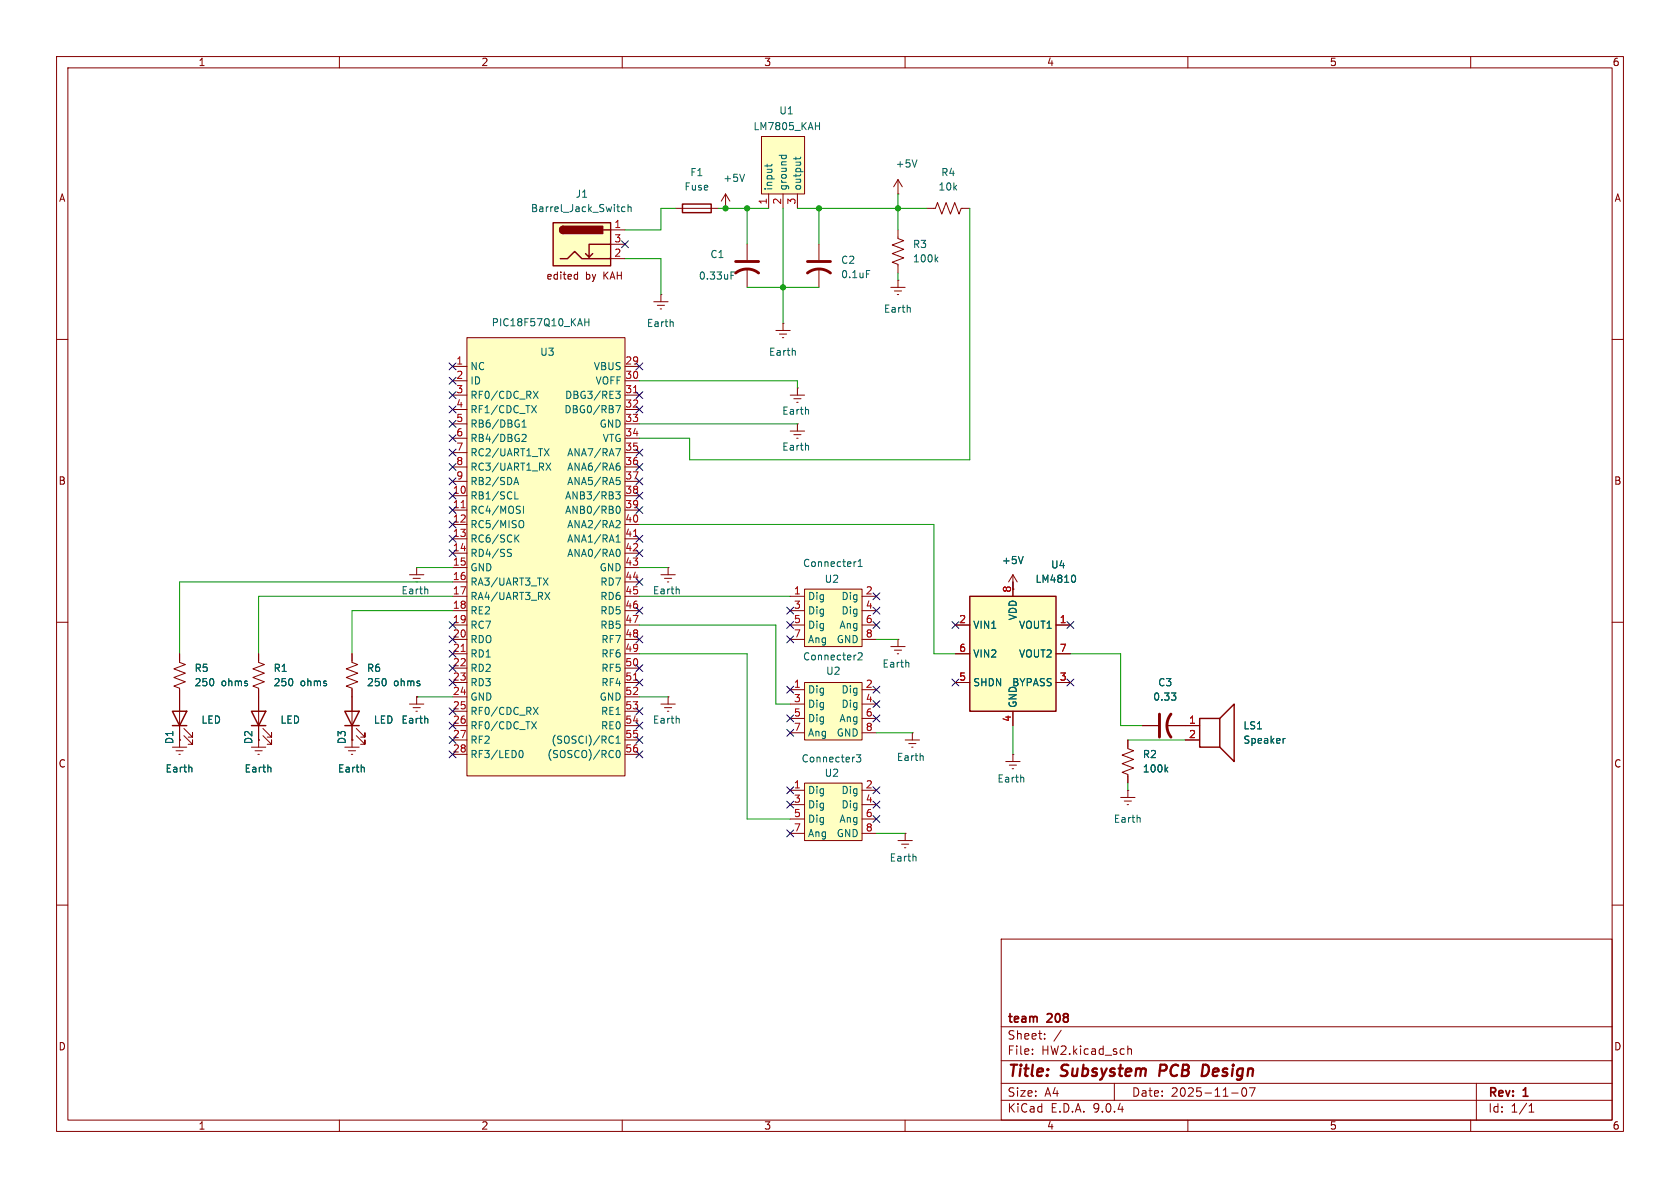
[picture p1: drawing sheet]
<svg xmlns="http://www.w3.org/2000/svg" width="297mm" height="210mm" viewBox="0 0 297 210" stroke-linecap="round" stroke-linejoin="round" font-family="sans-serif">
<g fill="none" stroke="#840000" stroke-width=".18">
<path d="M10 10h277v190h-277zM12 12h273v186h-273zM60 10v2M110 10v2M160 10v2M210 10v2M260 10v2M10 60h2M285 60h2M10 110h2M285 110h2M10 160h2"/>
<path d="M177 166h108v32h-108zM285 160h2M60 198v2M110 198v2M160 198v2M177 194.5h108M177 191.5h108M177 187.5h108M177 181.5h108M182.5 186.3v.1M182.5 185.5v.1M184.7 183.6v.1"/>
<path d="M184.7 182.8v.1M187.6 182.1l-1.3 2M197 191.5v3M199.4 184.9v1.5M199.4 185.5l.2-.1 .4 .1v.9M210 198v2M217.7 193.2h1.2M219.7 192.4a.81 .81 0 0 0 .3 1.4l.2-.1 .2-.5-.2-.8M221.9 192.3l-.7 1.5M260 198v2M261 191.5v6.5M270.3 196.6h.9"/>
<path d="M270.3 195.5l.4-.4v1.5"/>
</g>
<path d="M205.2 188.2l-.3 2M212.7 188.2l.7 .1M213.4 189.9l-.5 .3h-.5" fill="none" stroke="#840000" stroke-width=".4"/>
<path d="M82.5 59.7h28v77.5h-28z" fill="#ffffc2"/>
<g fill="none" stroke="#840000" stroke-width=".18">
<path d="M128.3 36.8h.1M128.3 34.3l-.8 1.3M128.3 34.3l.7 1.3M128.3 34.3v2.5M82.5 59.7h28v77.5h-28zM80 64.8h2.5M80 67.3h2.5M80 69.9h2.5M80 72.4h2.5M80 74.9h2.5M80 77.5h2.5M110.5 64.8h2.5"/>
<path d="M110.5 67.3h2.5M110.5 69.9h2.5M110.5 72.4h2.5M110.5 74.9h2.5M110.5 77.5h2.5M139.7 76.2h2.5M140.3 76.8h1.3M140.8 77.5h.3M141 74.9h.1M141 74.9v1.3M80 80h2.5M80 82.6h2.5"/>
<path d="M80 85.1h2.5M80 87.6h2.5M80 90.2h2.5M80 92.7h2.5M80 95.3h2.5M80 97.8h2.5M110.5 80h2.5M110.5 82.6h2.5M110.5 85.1h2.5M110.5 87.6h2.5M110.5 90.2h2.5M110.5 92.7h2.5"/>
<path d="M110.5 95.3h2.5M110.5 97.8h2.5M80 100.3h2.5M80 102.9h2.5M80 105.4h2.5M80 108h2.5M80 110.5h2.5M80 113h2.5M80 115.6h2.5M80 118.1h2.5M110.5 100.3h2.5M110.5 102.9h2.5"/>
<path d="M110.5 105.4h2.5M110.5 108h2.5M110.5 110.5h2.5M110.5 113h2.5M110.5 115.6h2.5M110.5 118.1h2.5M80 120.7h2.5M80 123.2h2.5M80 125.7h2.5M80 128.3h2.5M80 130.8h2.5M80 133.4h2.5"/>
<path d="M110.5 120.7h2.5M110.5 123.2h2.5M110.5 125.7h2.5M110.5 128.3h2.5M110.5 130.8h2.5M110.5 133.4h2.5"/>
</g>
<g fill="none" stroke="#006464" stroke-width=".18">
<path d="M131.6 30.8l-.4 1.3M103.4 56.3v1.3M103.4 56.9h.7M104.1 56.3v1.3M92.3 75.5h.7M92.3 74.6l.4-.4v1.3M92.3 76.9l.5-.1 .2 .3-.8 .9h.8M94 71.7l.8 1.3M94.3 69.2l.8 1.2M94.8 71.7l-.8 1.3M95.1 69.2l-.8 1.2M96.2 79.3l.9 1.3"/>
<path d="M97.1 79.3l-.9 1.3M108.9 69.2h.7l-.4 .4 .4 .2v.4l-.2 .2h-.4M108.9 71.7h.8l-.5 1.3M108.9 79.3h.8l-.5 1.3M142.9 78.8v.8M89.9 97.7l.4 .1 .1 .3-.2 .3h-.3M89.9 97.1l.5 .1M90.8 85.7l.5-1.3 .4 1.3M91 85.3h.6M91 86.9v1.3h.6M91.2 95.1l.5 .7M91.7 94.6l-.7 .7"/>
<path d="M92 92a.43 .43 0 0 1 .6 .4v.5a.43 .43 0 0 1-.6 .4M92.5 89.5v1.2M96.5 81.9l.9 1.2M97.4 81.9l-.9 1.2M108.9 86.9h.7l-.4 .5 .4 .1v.6l-.2 .1-.5-.1M108.9 95.8h.7M108.9 94.9l.4-.3v1.2M109 84.4h.6M109 89.6l.2-.1a.68 .68 0 0 1 .5 .6 .68 .68 0 0 1-.5 .6l-.2-.1-.1-.3zM109.1 92l.4 .1 .1 .3-.7 .9h.7M109.1 84.9h.3l.2 .2-.1 .5-.4 .1M109.2 82.3h.2l.2 .3v.4l-.4 .1"/>
<path d="M109.2 97.1a.68 .68 0 0 1 .5 .6 .68 .68 0 0 1-.5 .7M109.5 81.9h-.3M96 102.2l.9 1.2M96.3 104.7l.9 1.3M96.9 102.2l-.9 1.2M97.2 104.7l-.9 1.3M91.8 132.9l.2-.2a.68 .68 0 0 1 .5 .6 .68 .68 0 0 1-.5 .6l-.2-.2M94 127.6l.8 1.2M94.3 125l.8 1.3M94.8 127.6l-.8 1.2M95.1 125l-.8 1.3M108.2 130.1l.2 .1"/>
<path d="M108.4 131.3l-.2 .1M108.9 130.5l.4-.4v1.3M108.9 131.4h.7M109 132.8l.2-.1a.68 .68 0 0 1 .5 .6 .68 .68 0 0 1-.5 .6l-.2-.1-.1-.4z"/>
</g>
<path d="M112 69.4h.7M81.5 89.8h.7M112 94.8h.7M81.5 115.2h.7M112 120.2h.7" fill="none" stroke="#a90000" stroke-width=".18"/>
<path d="M134.6 24.1h7.6v10.2h-7.6z" fill="#ffffc2"/>
<g fill="none" stroke="#840000" stroke-width=".18">
<path d="M119.4 36.8h7.6M134.6 24.1h7.6v10.2h-7.6zM135.9 24.1h.1M135.9 34.3v2.5M138.4 34.3v2.5M141 34.3v2.5M158.7 34.3h.1M158.7 31.8v2.5M158.7 31.8l-.7 1.2M158.7 31.8l.8 1.2M163.8 36.8h1.6l.3-1 .8 2 .8-2 .7 2 .8-2 .7 2 .4-1h1.5M115.6 53.3h2.5"/>
<path d="M116.2 54h1.3M116.7 54.6h.3M116.8 52.1h.1M116.8 52.1v1.2M132.1 43.2v2.8M132.1 47.5v3.3M137.2 58.4h2.5M137.8 59.1h1.3M138.3 59.7h.3M138.4 57.2h.1M138.4 57.2v1.2M144.8 43.2v2.8"/>
<path d="M144.8 47.5v3.3M157.5 50.8h2.5M158.1 51.4h1.3M158.6 52.1h.3M158.7 49.5h.1M158.7 40.6v1.6l1.1 .3-2.1 .8 2.1 .8-2.1 .7 2.1 .8-2.1 .8 1 .3v1.6M158.7 49.5v1.3M139.7 69.9h2.5M140.3 70.5h1.3M140.8 71.1h.3M141 68.6h.1M141 68.6v1.3"/>
<path d="M45.7 115.6v1.5l1 .4-2 .7 2 .8-2 .8 2 .7-2 .8 1 .4v10.4M72.4 101.6h2.5M73 102.2h1.3M73.5 102.9h.3M73.7 100.3h.1M73.7 100.3v1.3M30.5 132.1h2.5M31.1 132.7h1.3M31.6 133.4h.3M31.7 130.8h.1M31.7 123.2v8.9M32.5 130l1.5 1.6v-.8v.8h-.7"/>
<path d="M32.5 128.8l1.5 1.5v-.8v.8h-.7M44.4 132.1h2.6M45.1 132.7h1.3M45.6 133.4h.2M45.7 130.8h.1M46.5 130l1.5 1.6v-.8v.8h-.8M46.5 128.8l1.5 1.5v-.8v.8h-.8"/>
</g>
<g fill="none" stroke="#006464" stroke-width=".18">
<path d="M135.6 29v.5M136.5 29l-.2 .3h-1.1M137.7 27.5h1.3M138.2 27.5v.3M138.9 27.5l.1 .3M140.7 27.8v.4M141.5 27.8l-.1 .3h-1.1M144.2 22.3h.7M144.9 21.7v1.2M162.1 28.3l-.4 1.2M119 56.9v.8M129.2 48.7h.5"/>
<path d="M129.2 48.1h.6M153.2 47.8h.6M160.9 54.4v.8M165.5 45.8l.3 .5M165.8 45.5l-.5 .4M140.5 62l.1 .8M142.9 72.4v.8M75.6 104.2v.8M33.9 135.7v.8M47.8 135.7l.1 .8"/>
</g>
<path d="M120.6 36.1h5.1v1.5h-5.1zM30.5 125.7h2.5l-1.3 2.6zM30.5 128.3h2.5M44.4 125.7h2.6l-1.3 2.6zM44.4 128.3h2.6" fill="none" stroke="#840000" stroke-width=".25"/>
<path d="M130 48.3a3.3 3.3 0 0 1 4.1 0M130 46.2h4.1M142.7 48.3a3.3 3.3 0 0 1 4.1 0M142.7 46.2h4.1" fill="none" stroke="#840000" stroke-width=".51"/>
<path d="M142.2 138.4h10.2v10.2h-10.2z" fill="#ffffc2"/>
<path d="M31.7 115.6v1.5l1.1 .4-2.1 .7 2.1 .8-2.1 .8 2.1 .7-2.1 .8 1 .4v1.5M139.7 139.7h2.5M142.2 138.4h10.2v10.2h-10.2zM152.4 139.7h2.5M139.7 142.2h2.5M139.7 144.8h2.5M139.7 147.3h2.5M152.4 142.2h2.5M152.4 144.8h2.5M152.4 147.3h2.5" fill="none" stroke="#840000" stroke-width=".18"/>
<path d="M151.4 133.4h.8l-.4 .5 .3 .1v.6l-.2 .1-.5-.1" fill="none" stroke="#006464" stroke-width=".18"/>
<path d="M97.8 39.4h10.1v7.6h-10.1z" fill="#ffffc2"/>
<path d="M97.8 39.4h10.1v7.6h-10.1zM99.1 45.7h1.2l1.3-1.2 1.3 1.2h5M99.6 40a.64 .64 0 0 0-.7 .6 .64 .64 0 0 0 .7 .7M104.8 44.8l-.7 .7M106.7 40.6h1.2M107.9 43.2h-3.8v2.3l-.6-.7M61 125.7h2.5l-1.3 2.6zM61 128.3h2.5" fill="none" stroke="#840000" stroke-width=".25"/>
<g fill="#840000" stroke="#840000" stroke-width=".25">
<path d="M99.1 40.2l.5-.2v1.3a.63 .63 0 0 1-.6-.4 .63 .63 0 0 1 .1-.7z"/>
<path d="M99.6 40h7v1.3h-7z"/>
</g>
<g fill="none" stroke="#840000" stroke-width=".18">
<path d="M101.7 48.5l.4 .1M102.1 48.1v1.2M102.1 49.3h-.4M107.9 40.6h2.6M107.9 43.2h2.6M107.9 45.7h2.6M62.2 115.6v1.5l1 .4-2 .7 2 .8-2 .8 2 .7-2 .8 1 .4v10.4M179.1 101.6l-.8 1.3M179.1 101.6l.7 1.3M179.1 101.6v2.5M61 132.1h2.5M61.6 132.7h1.3"/>
<path d="M62.1 133.4h.3M62.2 130.8h.1M63 130l1.5 1.6v-.8v.8h-.7M63 128.8l1.5 1.5v-.8v.8h-.7M72.4 124.5h2.5M73 125.1h1.3M73.5 125.7h.3M73.7 123.2h.1M73.7 123.2v1.3"/>
</g>
<path d="M110.5 36.6h-.4l-.2 .2 .1 .5h.5M111 36.7l.2-.1h.3l.1 .8M111 36.1v1.3M180.9 98.4l-.4 1.2M64.3 135.7l.1 .8M75.6 127v.8" fill="none" stroke="#006464" stroke-width=".18"/>
<path d="M171.4 105.4h15.3v20.3h-15.3z" fill="#ffffc2"/>
<path d="M171.4 105.4h15.3v20.3h-15.3z" fill="none" stroke="#840000" stroke-width=".25"/>
<g fill="none" stroke="#840000" stroke-width=".18">
<path d="M168.9 110.5h2.5M168.9 115.6h2.5M179.1 102.9v2.5M186.7 110.5h2.5M186.7 115.6h2.5M168.9 120.7h2.5M177.8 134.6h2.5M178.4 135.3h1.3M178.9 135.9h.3M179.1 133.4h.1M179.1 125.7v2.6M179.1 133.4v1.2"/>
<path d="M186.7 120.7h2.5"/>
</g>
<path d="M189.8 101.7a.79 .79 0 0 1 0 1.2M180.9 137.5l.1 .7" fill="none" stroke="#006464" stroke-width=".18"/>
<path d="M142.2 104.1h10.2v10.2h-10.2z" fill="#ffffc2"/>
<g fill="none" stroke="#840000" stroke-width=".18">
<path d="M139.7 105.4h2.5M139.7 108h2.5M139.7 110.5h2.5M139.7 113h2.5M142.2 104.1h10.2v10.2h-10.2zM152.4 105.4h2.5M152.4 108h2.5M152.4 110.5h2.5M152.4 113h2.5M199.4 130.8v1.5l1 .4-2 .8 2 .7-2 .8 2 .8-2 .7 1 .4v1.5M199.4 139.7h.1M199.4 139.7v1.3"/>
<path d="M201.9 128.3h2.8M206.2 128.3h5.9M209.5 130.8h2.6M198.1 141h2.6M198.8 141.6h1.2M199.3 142.2h.2"/>
</g>
<path d="M151.2 99.3h.1M151.7 99.2l.4-.3v1.2M151.7 100.1h.7M206.1 136l.4 .5M206.5 135.6l-.5 .5M207.1 122.5h.8l-.5 .5M207.7 123l.2 .2-.2 .5M227.2 130.5l-.3 .2M201.5 144.6l.1 .8" fill="none" stroke="#006464" stroke-width=".18"/>
<path d="M212.1 127h3.5v5.1h-3.5zM215.6 127l2.6-2.5v10.1l-2.6-2.5" fill="none" stroke="#840000" stroke-width=".25"/>
<path d="M205 126.2v4.1M207 126.2a3.3 3.3 0 0 0 0 4.1" fill="none" stroke="#840000" stroke-width=".51"/>
<path d="M142.2 120.7h10.2v10.1h-10.2z" fill="#ffffc2"/>
<g fill="none" stroke="#840000" stroke-width=".18">
<path d="M31.7 115.6v1.2M45.7 115.6v1.2M62.2 115.6v1.2M116.8 101.6h2.6M117.5 102.2h1.2M118 102.9h.2M118.1 100.3h.1M118.1 100.3v1.3M157.5 114.3h2.5M158.1 114.9h1.3M158.6 115.6h.3M158.7 113h.1"/>
<path d="M158.7 113v1.3M168.9 115.6h2.5M168.9 110.5h2.5M179.1 102.9v2.5M186.7 115.6h2.5M186.7 110.5h2.5M31.7 130.8h.1M31.7 121.9v3.8M31.7 128.3v2.5M45.7 130.8h.1M45.7 121.9v3.8M45.7 128.3v2.5"/>
<path d="M62.2 130.8h.1M62.2 121.9v3.8M62.2 128.3v2.5M73.7 123.2h.1M116.8 124.5h2.6M117.5 125.1h1.2M118 125.7h.2M118.1 123.2h.1M118.1 123.2v1.3M139.7 121.9h2.5M139.7 124.5h2.5M139.7 127h2.5"/>
<path d="M139.7 129.5h2.5M142.2 120.7h10.2v10.1h-10.2zM152.4 121.9h2.5M152.4 124.5h2.5M152.4 127h2.5M152.4 129.5h2.5M160 130.8h2.6M160.7 131.4h1.2M161.2 132.1h.2M161.3 129.5h.1M161.3 129.5v1.3M168.9 120.7h2.5"/>
<path d="M179.1 125.7v2.6M186.7 120.7h2.5M199.4 130.8v1.3M199.4 137.2v1.2M201.9 128.3h2.8M206.2 128.3h5.9M209.5 130.8h2.6M158.7 148.6h2.6M159.4 149.2h1.3M159.9 149.9h.2M160 147.3h.1M160 147.3v1.3"/>
</g>
<g fill="none" stroke="#006464" stroke-width=".18">
<path d="M180.9 98.4l-.4 1.2M120 104.2l.1 .8M151.7 115.5l.5-.1 .2 .4-.8 .9h.8M160.6 117.1l.1 .8M189.8 101.7a.79 .79 0 0 1 0 1.2M33.9 135.7v.8M47.8 135.7l.1 .8M64.3 135.7l.1 .8M75.6 127v.8M120 127l.1 .8M163.2 133.7v.7M206.1 136l.4 .5"/>
<path d="M206.5 135.6l-.5 .5M207.1 122.5h.8l-.5 .5M207.7 123l.2 .2-.2 .5M227.2 130.5l-.3 .2M161.9 151.4v.8"/>
</g>
<g fill="none" stroke="#009600" stroke-width=".18">
<path d="M119.4 36.8h-2.6v3.8h-6.3M127 36.8h8.9M132.1 36.8v6.4M138.4 36.8v20.4M141 36.8h22.8M144.8 36.8v6.4M158.7 34.3v6.3M171.4 36.8v44.5h-49.5v-3.8h-8.9M110.5 45.7h6.3v6.4M132.1 50.8h12.7M158.7 48.3v1.2M113 67.3h28v1.3"/>
<path d="M113 74.9h28M113 92.7h52.1v22.9h3.8M73.7 100.3h6.3M80 102.9h-48.3v12.7M80 105.4h-34.3v10.2M80 108h-17.8v7.6M113 100.3h5.1M113 105.4h26.7M113 115.6h19.1v29.2h7.6M113 110.5h24.2v14h2.5M154.9 113h3.8M179.1 102.9v1.2"/>
<path d="M189.2 115.6h8.9v12.7h3.8M73.7 123.2h6.3M113 123.2h5.1M154.9 129.5h6.4M179.1 128.3v5.1M199.4 138.4v1.3M199.4 130.8h10.1M154.9 147.3h5.1"/>
</g>
<g fill="none" stroke="#000084" stroke-width=".18">
<path d="M109.9 42.6l1.2 1.2M111.1 42.6l-1.2 1.2M79.4 66.7l1.2 1.2M79.4 64.2l1.2 1.2M79.4 69.2l1.2 1.3M79.4 71.8l1.2 1.2M79.4 74.3l1.2 1.2M79.4 76.9l1.2 1.2M79.4 79.4l1.2 1.2M80.6 66.7l-1.2 1.2M80.6 64.2l-1.2 1.2M80.6 69.2l-1.2 1.3"/>
<path d="M80.6 71.8l-1.2 1.2M80.6 74.3l-1.2 1.2M80.6 76.9l-1.2 1.2M80.6 79.4l-1.2 1.2M112.4 71.8l1.2 1.2M112.4 64.2l1.2 1.2M112.4 79.4l1.2 1.2M112.4 69.2l1.2 1.3M113.6 71.8l-1.2 1.2M113.6 64.2l-1.2 1.2M113.6 79.4l-1.2 1.2M113.6 69.2l-1.2 1.3"/>
<path d="M79.4 92.1l1.2 1.2M79.4 94.6l1.2 1.3M79.4 97.2l1.2 1.2M79.4 84.5l1.2 1.2M79.4 87l1.2 1.2M79.4 81.9l1.2 1.3M79.4 89.6l1.2 1.2M80.6 97.2l-1.2 1.2M80.6 92.1l-1.2 1.2M80.6 94.6l-1.2 1.3M80.6 84.5l-1.2 1.2M80.6 87l-1.2 1.2"/>
<path d="M80.6 81.9l-1.2 1.3M80.6 89.6l-1.2 1.2M112.4 81.9l1.2 1.3M112.4 87l1.2 1.2M112.4 94.6l1.2 1.3M112.4 97.2l1.2 1.2M112.4 89.6l1.2 1.2M112.4 84.5l1.2 1.2M113.6 81.9l-1.2 1.3M113.6 87l-1.2 1.2M113.6 94.6l-1.2 1.3M113.6 84.5l-1.2 1.2"/>
<path d="M113.6 97.2l-1.2 1.2M113.6 89.6l-1.2 1.2M79.4 117.5l1.2 1.2M79.4 115l1.2 1.2M79.4 112.4l1.2 1.2M79.4 109.9l1.2 1.2M80.6 115l-1.2 1.2M80.6 117.5l-1.2 1.2M80.6 112.4l-1.2 1.2M80.6 109.9l-1.2 1.2M112.4 112.4l1.2 1.2M112.4 117.5l1.2 1.2"/>
<path d="M112.4 102.3l1.2 1.2M112.4 107.3l1.2 1.3M113.6 112.4l-1.2 1.2M113.6 117.5l-1.2 1.2M113.6 102.3l-1.2 1.2M113.6 107.3l-1.2 1.3M139.1 112.4l1.2 1.2M139.1 109.9l1.2 1.2M139.1 107.3l1.2 1.3M140.3 112.4l-1.2 1.2M140.3 109.9l-1.2 1.2M140.3 107.3l-1.2 1.3"/>
<path d="M154.3 109.9l1.2 1.2M154.3 107.3l1.2 1.3M154.3 104.8l1.2 1.2M155.5 109.9l-1.2 1.2M155.5 107.3l-1.2 1.3M155.5 104.8l-1.2 1.2M168.3 109.9l1.2 1.2M169.5 109.9l-1.2 1.2M188.6 109.9l1.2 1.2M189.8 109.9l-1.2 1.2M79.4 132.7l1.2 1.3M79.4 120l1.2 1.3"/>
<path d="M79.4 127.7l1.2 1.2M79.4 130.2l1.2 1.2M79.4 125.1l1.2 1.2M80.6 120l-1.2 1.3M80.6 127.7l-1.2 1.2M80.6 132.7l-1.2 1.3M80.6 130.2l-1.2 1.2M80.6 125.1l-1.2 1.2M112.4 127.7l1.2 1.2M112.4 125.1l1.2 1.2M112.4 120l1.2 1.3M112.4 132.7l1.2 1.3"/>
<path d="M112.4 130.2l1.2 1.2M113.6 127.7l-1.2 1.2M113.6 125.1l-1.2 1.2M113.6 120l-1.2 1.3M113.6 132.7l-1.2 1.3M113.6 130.2l-1.2 1.2M139.1 126.4l1.2 1.2M139.1 139.1l1.2 1.2M139.1 128.9l1.2 1.2M139.1 121.3l1.2 1.2M140.3 139.1l-1.2 1.2M140.3 126.4l-1.2 1.2"/>
<path d="M140.3 128.9l-1.2 1.2M140.3 121.3l-1.2 1.2M154.3 139.1l1.2 1.2M154.3 126.4l1.2 1.2M154.3 123.9l1.2 1.2M154.3 121.3l1.2 1.2M155.5 123.9l-1.2 1.2M155.5 139.1l-1.2 1.2M155.5 126.4l-1.2 1.2M155.5 121.3l-1.2 1.2M168.3 120l1.2 1.3M169.5 120l-1.2 1.3"/>
<path d="M188.6 120l1.2 1.3M189.8 120l-1.2 1.3M139.1 141.6l1.2 1.2M139.1 146.7l1.2 1.2M140.3 141.6l-1.2 1.2M140.3 146.7l-1.2 1.2M154.3 141.6l1.2 1.2M154.3 144.2l1.2 1.2M155.5 144.2l-1.2 1.2M155.5 141.6l-1.2 1.2"/>
</g>
<g fill="#009600" stroke="#009600" stroke-width=".18">
<circle cx="158.7" cy="36.8" r=".46"/>
<circle cx="144.8" cy="36.8" r=".46"/>
<circle cx="138.4" cy="50.8" r=".46"/>
<circle cx="128.3" cy="36.8" r=".46"/>
<circle cx="132.1" cy="36.8" r=".46"/>
</g>
<g font-size="2.8" fill="#840000">
<text x="178" y="190.9">Title:</text>
<text x="187.7" y="190.9">Subsystem</text>
<text x="205.8" y="190.9">PCB</text>
<text x="214.1" y="190.9">Design</text>
</g>
<g font-size="2.1" fill="#840000">
<text x="178" y="184">Sheet:</text>
<text x="178" y="181.2">team</text>
<text x="185.2" y="181.2">208</text>
<text x="178" y="186.7">File:</text>
<text x="184.1" y="186.7">HW2.kicad_sch</text>
<text x="178" y="196.9">KiCad</text>
<text x="178" y="194.1">Size:</text>
<text x="184.7" y="194.1">A4</text>
<text x="185.7" y="196.9">E.D.A.</text>
<text x="193.3" y="196.9">9.0.4</text>
<text x="200" y="194.1">Date:</text>
<text x="207" y="194.1">2025-11-07</text>
<text x="263" y="194.3">Rev:</text>
<text x="263" y="196.9">Id:</text>
<text x="267.1" y="196.9">1/1</text>
<text x="269.4" y="194.3">1</text>
</g>
<g font-size="1.8" fill="#840000">
<text x="35" y="11.9">1</text>
<text x="85" y="11.9">2</text>
<text x="135" y="11.9">3</text>
<text x="185" y="11.9">4</text>
<text x="235" y="11.9">5</text>
<text x="285" y="11.9">6</text>
<text x="10.3" y="35.9">A</text>
<text x="285.3" y="35.9">A</text>
<text x="96.5" y="49.6">edited</text>
<text x="103.5" y="49.6">by</text>
<text x="106.8" y="49.6">KAH</text>
<text x="10.3" y="85.9">B</text>
<text x="285.3" y="85.9">B</text>
<text x="10.3" y="135.9">C</text>
<text x="285.3" y="135.9">C</text>
<text x="10.3" y="185.9">D</text>
<text x="285.3" y="185.9">D</text>
<text x="35" y="199.9">1</text>
<text x="85" y="199.9">2</text>
<text x="135" y="199.9">3</text>
<text x="185" y="199.9">4</text>
<text x="235" y="199.9">5</text>
<text x="285" y="199.9">6</text>
</g>
<g font-size="1.8" fill="#006464">
<text x="133.1" y="23.2">LM7805_KAH</text>
<text x="137.7" y="20.4">U1</text>
<text x="158.3" y="29.8">+5V</text>
<text x="101.7" y="35.2">J1</text>
<text x="120.9" y="33.9">Fuse</text>
<text x="121.9" y="31.3">F1</text>
<text x="127.8" y="32.4">+5V</text>
<text x="136.8" y="33.8" transform="rotate(-90 136.8 33.8)">input</text>
<text x="139.3" y="33.8" transform="rotate(-90 139.3 33.8)">ground</text>
<text x="141.8" y="33.8" transform="rotate(-90 141.8 33.8)">output</text>
<text x="165.8" y="33.9">10k</text>
<text x="166.3" y="31.3">R4</text>
<text x="93.8" y="37.7">Barrel_Jack_Switch</text>
<text x="125.5" y="45.8">C1</text>
<text x="148.6" y="46.8">C2</text>
<text x="161.3" y="44">R3</text>
<text x="161.3" y="46.6">100k</text>
<text x="123.5" y="49.6">0.33uF</text>
<text x="148.6" y="49.4">0.1uF</text>
<text x="86.8" y="57.9">PIC18F57Q10_KAH</text>
<text x="114.3" y="58">Earth</text>
<text x="156.2" y="55.5">Earth</text>
<text x="83.1" y="65.6">NC</text>
<text x="95.4" y="63.1">U3</text>
<text x="104.9" y="65.6">VBUS</text>
<text x="135.8" y="63.1">Earth</text>
<text x="83.1" y="68.2">ID</text>
<text x="83.1" y="70.7">RF0/CDC_RX</text>
<text x="99.8" y="70.7">DBG3/RE3</text>
<text x="105.2" y="68.2">VOFF</text>
<text x="83.1" y="73.3">RF1/CDC_TX</text>
<text x="83.1" y="75.8">RB6/DBG1</text>
<text x="99.7" y="73.3">DBG0/RB7</text>
<text x="105.9" y="75.8">GND</text>
<text x="138.2" y="73.5">Earth</text>
<text x="83.1" y="78.3">RB4/DBG2</text>
<text x="83.1" y="80.9">RC2/UART1_TX</text>
<text x="83.1" y="83.4">RC3/UART1_RX</text>
<text x="100.2" y="80.9">ANA7/RA7</text>
<text x="100.2" y="83.4">ANA6/RA6</text>
<text x="106.5" y="78.3">VTG</text>
<text x="138.2" y="79.9">Earth</text>
<text x="83.1" y="86">RB2/SDA</text>
<text x="83.1" y="88.5">RB1/SCL</text>
<text x="99.8" y="88.5">ANB3/RB3</text>
<text x="100.2" y="86">ANA5/RA5</text>
<text x="83.1" y="91">RC4/MOSI</text>
<text x="83.1" y="93.6">RC5/MISO</text>
<text x="99.8" y="91">ANB0/RB0</text>
<text x="100.2" y="93.6">ANA2/RA2</text>
<text x="83.1" y="96.1">RC6/SCK</text>
<text x="83.1" y="98.7">RD4/SS</text>
<text x="83.1" y="101.2">GND</text>
<text x="100.2" y="96.1">ANA1/RA1</text>
<text x="100.2" y="98.7">ANA0/RA0</text>
<text x="105.9" y="101.2">GND</text>
<text x="141.9" y="100.4">Connecter1</text>
<text x="177" y="99.9">+5V</text>
<text x="185.7" y="100.7">U4</text>
<text x="70.9" y="105.3">Earth</text>
<text x="83.1" y="103.7">RA3/UART3_TX</text>
<text x="83.1" y="106.3">RA4/UART3_RX</text>
<text x="106" y="103.7">RD7</text>
<text x="106" y="106.3">RD6</text>
<text x="115.3" y="105.3">Earth</text>
<text x="142.7" y="106.3">Dig</text>
<text x="145.7" y="103.2">U2</text>
<text x="148.7" y="106.3">Dig</text>
<text x="183" y="103.2">LM4810</text>
<text x="83.1" y="108.8">RE2</text>
<text x="83.1" y="111.4">RC7</text>
<text x="83.1" y="113.9">RDO</text>
<text x="106" y="108.8">RD5</text>
<text x="106" y="111.4">RB5</text>
<text x="106.2" y="113.9">RF7</text>
<text x="142.7" y="108.8">Dig</text>
<text x="142.7" y="111.4">Dig</text>
<text x="142.7" y="113.9">Ang</text>
<text x="147.8" y="113.9">GND</text>
<text x="148.3" y="111.4">Ang</text>
<text x="148.7" y="108.8">Dig</text>
<text x="172" y="111.4">VIN1</text>
<text x="179.9" y="109.7" transform="rotate(-90 179.9 109.7)">VDD</text>
<text x="180.1" y="111.4">VOUT1</text>
<text x="34.3" y="119">R5</text>
<text x="48.3" y="119">R1</text>
<text x="64.8" y="119">R6</text>
<text x="83.1" y="116.4">RD1</text>
<text x="83.1" y="119">RD2</text>
<text x="106.2" y="116.4">RF6</text>
<text x="106.2" y="119">RF5</text>
<text x="141.9" y="116.9">Connecter2</text>
<text x="145.9" y="119.5">U2</text>
<text x="155.9" y="118.2">Earth</text>
<text x="172" y="116.4">VIN2</text>
<text x="180.1" y="116.4">VOUT2</text>
<text x="34.3" y="121.5">250</text>
<text x="39.1" y="121.5">ohms</text>
<text x="48.3" y="121.5">250</text>
<text x="53.1" y="121.5">ohms</text>
<text x="64.8" y="121.5">250</text>
<text x="69.6" y="121.5">ohms</text>
<text x="83.1" y="121.5">RD3</text>
<text x="83.1" y="124.1">GND</text>
<text x="105.9" y="124.1">GND</text>
<text x="106.2" y="121.5">RF4</text>
<text x="142.7" y="122.8">Dig</text>
<text x="142.7" y="125.3">Dig</text>
<text x="148.7" y="122.8">Dig</text>
<text x="148.7" y="125.3">Dig</text>
<text x="172" y="121.5">SHDN</text>
<text x="178.8" y="121.5">BYPASS</text>
<text x="179.9" y="125.2" transform="rotate(-90 179.9 125.2)">GND</text>
<text x="203.8" y="124.1">0.33</text>
<text x="204.7" y="121.5">C3</text>
<text x="30.8" y="131.6" transform="rotate(-90 30.8 131.6)">D1</text>
<text x="35.5" y="128.1">LED</text>
<text x="44.8" y="131.6" transform="rotate(-90 44.8 131.6)">D2</text>
<text x="49.5" y="128.1">LED</text>
<text x="61.3" y="131.6" transform="rotate(-90 61.3 131.6)">D3</text>
<text x="66" y="128.1">LED</text>
<text x="70.9" y="128.1">Earth</text>
<text x="83.1" y="126.6">RF0/CDC_RX</text>
<text x="83.1" y="129.1">RF0/CDC_TX</text>
<text x="83.1" y="131.7">RF2</text>
<text x="97.4" y="131.7">(SOSCI)/RC1</text>
<text x="106.2" y="126.6">RE1</text>
<text x="106.2" y="129.1">RE0</text>
<text x="115.3" y="128.1">Earth</text>
<text x="142.7" y="127.9">Dig</text>
<text x="142.7" y="130.4">Ang</text>
<text x="147.8" y="130.4">GND</text>
<text x="148.3" y="127.9">Ang</text>
<text x="219.7" y="129.1">LS1</text>
<text x="219.7" y="131.7">Speaker</text>
<text x="29.2" y="136.8">Earth</text>
<text x="43.1" y="136.8">Earth</text>
<text x="59.6" y="136.8">Earth</text>
<text x="83.1" y="134.2">RF3/LED0</text>
<text x="96.7" y="134.2">(SOSCO)/RC0</text>
<text x="141.6" y="135">Connecter3</text>
<text x="145.7" y="137.5">U2</text>
<text x="158.5" y="134.7">Earth</text>
<text x="201.9" y="134.2">R2</text>
<text x="201.9" y="136.8">100k</text>
<text x="142.7" y="140.6">Dig</text>
<text x="142.7" y="143.1">Dig</text>
<text x="148.7" y="140.6">Dig</text>
<text x="148.7" y="143.1">Dig</text>
<text x="176.2" y="138.5">Earth</text>
<text x="142.7" y="145.6">Dig</text>
<text x="142.7" y="148.2">Ang</text>
<text x="147.8" y="148.2">GND</text>
<text x="148.3" y="145.6">Ang</text>
<text x="196.8" y="145.6">Earth</text>
<text x="157.2" y="152.5">Earth</text>
</g>
<g font-size="1.8" fill="#a90000">
<text x="108.5" y="40.4">1</text>
<text x="135.6" y="36.3" transform="rotate(-90 135.6 36.3)">1</text>
<text x="138.2" y="36.3" transform="rotate(-90 138.2 36.3)">2</text>
<text x="140.7" y="36.3" transform="rotate(-90 140.7 36.3)">3</text>
<text x="108.5" y="42.9">3</text>
<text x="108.5" y="45.5">2</text>
<text x="80.6" y="64.5">1</text>
<text x="110.4" y="64.5">29</text>
<text x="80.6" y="67.1">2</text>
<text x="80.6" y="69.6">3</text>
<text x="110.4" y="67.1">30</text>
<text x="110.4" y="69.6">31</text>
<text x="80.6" y="72.1">4</text>
<text x="80.6" y="74.7">5</text>
<text x="80.6" y="77.2">6</text>
<text x="110.4" y="72.1">32</text>
<text x="110.4" y="74.7">33</text>
<text x="110.4" y="77.2">34</text>
<text x="80.6" y="79.8">7</text>
<text x="80.6" y="82.3">8</text>
<text x="110.4" y="79.8">35</text>
<text x="110.4" y="82.3">36</text>
<text x="80" y="87.4">10</text>
<text x="80" y="89.9">11</text>
<text x="80.6" y="84.8">9</text>
<text x="110.4" y="84.8">37</text>
<text x="110.4" y="87.4">38</text>
<text x="110.4" y="89.9">39</text>
<text x="80" y="92.5">12</text>
<text x="80" y="95">13</text>
<text x="110.4" y="92.5">40</text>
<text x="110.4" y="95">41</text>
<text x="80" y="97.5">14</text>
<text x="80" y="100.1">15</text>
<text x="110.4" y="97.5">42</text>
<text x="110.4" y="100.1">43</text>
<text x="80" y="102.6">16</text>
<text x="80" y="105.2">17</text>
<text x="80" y="107.7">18</text>
<text x="110.4" y="102.6">44</text>
<text x="110.4" y="105.2">45</text>
<text x="110.4" y="107.7">46</text>
<text x="140.3" y="105.2">1</text>
<text x="140.3" y="107.7">3</text>
<text x="153" y="105.2">2</text>
<text x="153" y="107.7">4</text>
<text x="178.8" y="104.8" transform="rotate(-90 178.8 104.8)">8</text>
<text x="80" y="110.2">19</text>
<text x="80" y="112.8">20</text>
<text x="110.4" y="110.2">47</text>
<text x="110.4" y="112.8">48</text>
<text x="140.3" y="110.2">5</text>
<text x="140.3" y="112.8">7</text>
<text x="153" y="110.2">6</text>
<text x="153" y="112.8">8</text>
<text x="169.5" y="110.2">2</text>
<text x="187.3" y="110.2">1</text>
<text x="80" y="115.3">21</text>
<text x="80" y="117.9">22</text>
<text x="110.4" y="115.3">49</text>
<text x="110.4" y="117.9">50</text>
<text x="169.5" y="115.3">6</text>
<text x="187.3" y="115.3">7</text>
<text x="80" y="120.4">23</text>
<text x="80" y="122.9">24</text>
<text x="80" y="125.5">25</text>
<text x="110.4" y="120.4">51</text>
<text x="110.4" y="122.9">52</text>
<text x="110.4" y="125.5">53</text>
<text x="140.3" y="121.7">1</text>
<text x="140.3" y="124.2">3</text>
<text x="153" y="121.7">2</text>
<text x="153" y="124.2">4</text>
<text x="169.5" y="120.4">5</text>
<text x="187.3" y="120.4">3</text>
<text x="80" y="128">26</text>
<text x="80" y="130.6">27</text>
<text x="110.4" y="128">54</text>
<text x="110.4" y="130.6">55</text>
<text x="140.3" y="126.7">5</text>
<text x="140.3" y="129.3">7</text>
<text x="153" y="126.7">6</text>
<text x="153" y="129.3">8</text>
<text x="178.8" y="127.7" transform="rotate(-90 178.8 127.7)">4</text>
<text x="210.1" y="128">1</text>
<text x="210.1" y="130.6">2</text>
<text x="80" y="133.1">28</text>
<text x="110.4" y="133.1">56</text>
<text x="140.3" y="139.4">1</text>
<text x="140.3" y="142">3</text>
<text x="153" y="139.4">2</text>
<text x="153" y="142">4</text>
<text x="140.3" y="144.5">5</text>
<text x="140.3" y="147.1">7</text>
<text x="153" y="144.5">6</text>
<text x="153" y="147.1">8</text>
</g>
</svg>
